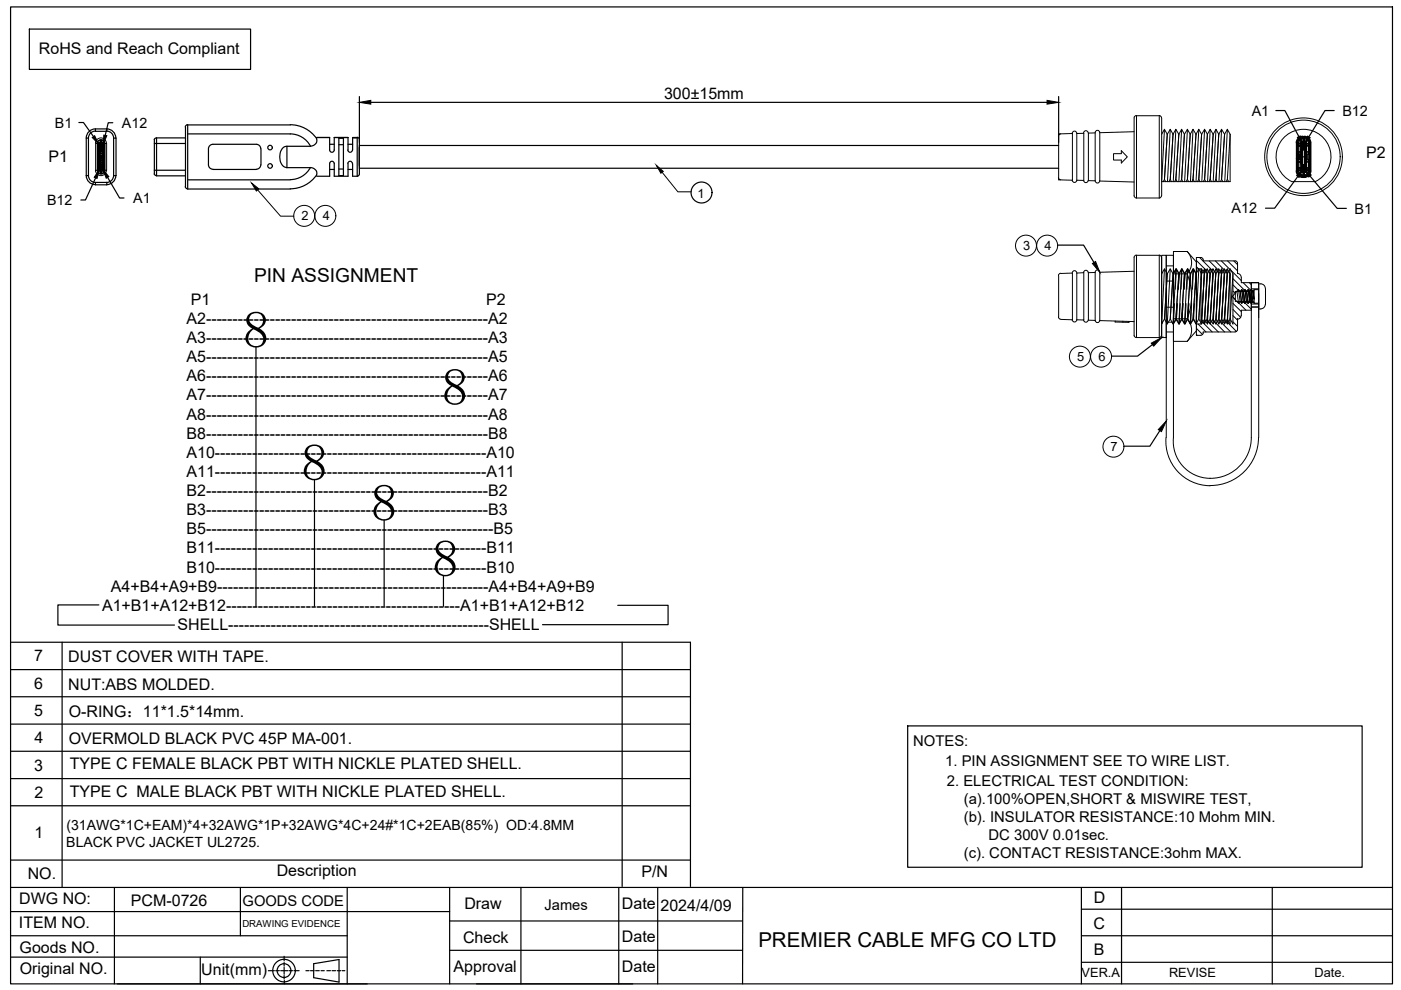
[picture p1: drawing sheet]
<svg xmlns="http://www.w3.org/2000/svg" width="297mm" height="210mm" viewBox="0 0 297 210" stroke-linecap="round" stroke-linejoin="round" font-family="sans-serif">
<!-- layer: 0 -->
<g fill="none" stroke="#000" stroke-width=".25">
<path d="M2.2 1.5h293v207.1h-293zM6.2 6.2h46.9v8.5h-46.9zM16.7 26h1l2.1 2.9M18.3 37.2a1.93 1.93 0 0 0 1.9 1.9M18.3 29.3v7.9h.5v-7.9M18.3 29.3h.5M18.8 37.2a1.46 1.46 0 0 0 1.4 1.5M20.2 27.3a1.93 1.93 0 0 0-1.9 2M20.2 27.8a1.46 1.46 0 0 0-1.4 1.5M20.2 27.3h2.4v.5h-2.4zM20.3 37.7l-2.2 4.7h-1M22.6 27.3a1.93 1.93 0 0 1 2 2"/>
<path d="M22.6 27.8a1.46 1.46 0 0 1 1.5 1.5M22.6 38.7v.5M22.6 38.7h-2.4v.5h2.4M22.8 37.6l2.6 4.4h.9M23.9 26h-1l-.6 2.7M24.1 37.2a1.46 1.46 0 0 1-1.5 1.5M24.1 29.3h.5v7.9h-.5zM24.6 37.2a1.93 1.93 0 0 1-2 1.9M32.7 36.9l.5 .3M32.7 36.1h6.6M32.7 30.4h6.6M33.2 29.2l-.5 .4v7.3"/>
<path d="M33.2 29.2h6.1M33.2 37.3h6.1M33.2 29.2v8.1M39.3 39.5l.1 .3 .4 .2M39.3 27v12.6M39.8 26.4l-.4 .3-.1 .2M39.8 28.4h21.7a4.8 4.8 0 0 1 4.3 2.6M60.8 35.5h5a1.24 1.24 0 0 1 1.3 1.7M60.8 31a1.85 1.85 0 0 0-1.5 2.3 2.08 2.08 0 0 0 1.5 2.2M60.8 31v4.5M61.5 26.4a6.8 6.8 0 0 1 5.6 3M61.6 26.5h-21.8v13.6h21.8"/>
<path d="M65.8 35.5a4.8 4.8 0 0 1-4.3 2.6h-21.7M67.1 37.1a6.8 6.8 0 0 1-5.6 2.9M67.1 29.2h2.8v2.6a.49 .49 0 0 0 .5 .5 .49 .49 0 0 0 .5-.5v-2.6h2.9v2.6M67.1 29.4a1.28 1.28 0 0 1-1.3 1.6h-5M69.9 34.7a.49 .49 0 0 1 .5-.5 .49 .49 0 0 1 .5 .5M69.9 34.7v2.7h-2.8M70.9 34.7v2.7h2.9v-2.7M71.8 29.3h1v7.9h-1zM73.7 34.7a.49 .49 0 0 1 .5-.5 .49 .49 0 0 1 .5 .5M74.8 29.2l-.1 2.6a.49 .49 0 0 1-.5 .5 .49 .49 0 0 1-.5-.5M74.8 29.2h.9M75.7 29.1l.4 .3 .1 .2"/>
<path d="M75.7 29.2v8.2h-.9v-2.7M76.2 20.5v16.4l-.1 .2-.4 .3M76.2 35.7h148.3M76.2 30.8h148.3M78.6 21.7h143.4M224.5 20.5v9.7M270.5 23.4h1.9l3 5.5M274.8 36.2a1.44 1.44 0 0 0 1.8 1.4M274.9 30.3v6M275 36.3l.1-.1a1.08 1.08 0 0 0 1.1 1.1M275 36.2a1.25 1.25 0 0 0 1.2 1.3M275.2 35.6h.5"/>
<path d="M275.2 33.8h.3M275.2 34.4h.2M275.2 35.5l.3 .1M275.2 37.4l-4.9 6.7h-2M275.2 36.1h.1M275.2 33.9h.2M275.2 30.9v5.5M275.2 34.3h.2M275.2 32.7h.2M275.2 36.1h.6M275.2 36.1v-.5v.5M275.2 30.9h.6"/>
<path d="M275.2 30.9v-.4v.4M275.2 30.5h.5M275.3 32.7v1.1M275.3 34.3v.1M275.4 32.7l.1 .1M275.4 30.4l-.2 .1v-.2v3.4h-.2h.2M275.4 32.2h-.2h.2M275.4 30.4h.5v5.9h-.1M275.4 30.4v-.1h-.4v6M275.4 30.9v1.3M275.4 34.4v1.2M275.4 36.1v.1"/>
<path d="M275.4 32.2h.1M275.4 36.2l.2 .6 .7 .3M275.4 30.5v.4M275.4 35.6v.5M275.5 32.7l-.3 .1M275.5 29.5l-.1 .2M275.5 34.3l-.1 .1M275.5 32.8v.9l-.1 .1M275.5 30.9l-.3 .1M275.5 36.1h.1M275.7 35.6v.5h-.5M275.7 32.2l.1 2.1h-.4v-.4"/>
<path d="M275.7 32.2h-.3v.5M275.7 30.5h.2M275.7 36.1h.1M275.7 30.5v.4M275.8 36.3l.1 .1M275.8 33.9v.6h.1v-.6l-.1 .8 .1 .1M275.8 32l.1 1M275.8 30.5l.1 .1M275.8 36.3l.2 .2M275.8 35.6h-.1M275.8 33.9h.1M275.8 32.2h-.1"/>
<path d="M275.8 32h.1M275.9 30.1v.3M275.9 36.3l.1 .1M275.9 33.6l-.1 .3M275.9 31.7l-.1 .1h.1M275.9 36.3l.2 .1M275.9 32.8h-.1v.9h.1M275.9 34.7h-.1v1.6M275.9 30.1h.2v6.3M276 30l-.2 .2v1.8M276 30.1l-.1 1.6M276 30l.3 .1"/>
<path d="M276 36.4h.1M276 30h.3M276.1 34.8v.3M276.1 32.4v.3M276.1 33.3v.3M276.1 31.9v.3v-.3M276.1 34.3v.3v-.3M276.1 32.9v.3M276.1 35.3v.3M276.1 31.4v.3M276.1 35.8v.3v-.3M276.1 30.5v.2v-.2"/>
<path d="M276.1 30.1v6.1h.6l-.1-.2M276.1 30.1h.2h-.2M276.1 33.9v.2M276.1 30.9v.3M276.1 28.9h.5M276.2 36l-.1 .4h.2h-.3M276.2 30.6v5.4M276.2 36h.1M276.2 30.6h.1M276.2 31.8h.4M276.2 33.3h.4M276.2 29.2a1.08 1.08 0 0 0-1.1 1.1l.4-.8 .8-.3"/>
<path d="M276.2 29a1.25 1.25 0 0 0-1.2 1.3M276.2 28.9a1.38 1.38 0 0 0-1.4 1.4M276.2 29h.4v.2h-.4zM276.2 37.3h.4v.2h-.4M276.2 37.3v.2M276.2 29.4a.87 .87 0 0 0-.8 .9M276.3 29.4v-.2v.2M276.3 36.5h.2h-.2M276.3 30h.2h-.2M276.3 30l.1 1.1M276.3 29.3v.7M276.3 30.4l-.2-.1 .1 .3"/>
<path d="M276.3 36.4h-.3l.3 .1M276.3 36.5v.8v-.2M276.3 36.1h.2M276.3 35.5h.2M276.3 31h.2M276.3 30.4h.2M276.3 36.8h.2M276.3 35.6h.2M276.3 30.3h.2M276.3 30.9h.2M276.3 29.7h.2M276.4 34.9v.6v-.6"/>
<path d="M276.4 31.1v.5v-.5M276.4 34.9v.6M276.4 31.6h.1M276.4 35.5h-.1v1.8a1.08 1.08 0 0 1-1.1-1.1h.2M276.4 35.5h.1M276.5 36.5v.8h-.2h.2M276.5 31v.6v-.6M276.5 30.4v.6l-.1 .1M276.5 29.7v.6M276.5 29.3h-.2h.2M276.5 36.4h.2h-.2M276.5 30h.3l-.3 .1"/>
<path d="M276.5 36.4h.3l-.3 .1M276.5 29.2h.1M276.5 29.3v.4M276.5 30.3v.1M276.5 35.5v1M276.5 36h.1M276.5 30.6h.1M276.5 36.4h.1M276.5 36.5h.1M276.5 29.4l.6 .2 .3 .7M276.5 29.4l.1-.2-.1 .8M276.5 36.5v.8l.1-.2"/>
<path d="M276.5 29.2a1.08 1.08 0 0 1 1.1 1.1M276.5 29a1.25 1.25 0 0 1 1.3 1.3M276.5 28.9a1.38 1.38 0 0 1 1.4 1.4M276.6 36.4l.1 .1zM276.6 30.6v5.4M276.7 30.1h-.2h.2l-.1 .5M276.7 30.1l.2 .2M276.7 31.4v.3M276.7 33.9v.2M276.7 32.9v.3M276.7 34.6v-.3v.3M276.7 32.2v-.3v.3"/>
<path d="M276.7 33.4v.2M276.7 32.4v.3M276.7 30.9v.3M276.7 34.8v.3M276.7 30.8v-.3v.3M276.7 35.3v.3M276.7 36.1v-.3v.3M276.7 30.1v6.3M276.7 30.3l-.2 .1M276.7 30.1h.2M276.8 30l.1 .2M276.8 30.1l.1 .1"/>
<path d="M276.8 36.4h.1M276.9 31.7v1.3M276.9 32v.6M276.9 32.8v1.7M276.9 33.6v.1M276.9 34.7l.1 1.4-.1-.2M276.9 36.1h.2M276.9 34.5h.1M276.9 36.4h.1M276.9 36.3l-.1 .2M276.9 34.5v.3M276.9 30.1v1.7"/>
<path d="M277 30.2v6.1M277 36.3l-.3 .1M277 36.3h.1M277 30.5h.1M277 32.2h.1M277 35.6h.1M277 30.4h.6M277 36.1h.6M277.1 30.9h.5M277.1 32.2h.5M277.1 34.3h.5M277.1 35.6h.5"/>
<path d="M277.1 35.6v.5h.5v-.5v.5M277.1 30.9h-.1M277.1 32.2v2.1M277.1 34.3l-.1 .1M277.3 32.8v.9l.1 .1M277.3 30.9l.3 .1M277.4 32.8h.2M277.4 34.3v.1M277.4 36.2a.87 .87 0 0 1-.9 .9M277.4 36.2h.2l-.3 .8-.8 .3M277.4 34.4h.2M277.4 32.7v-2.4h.4v6h-.2"/>
<path d="M277.4 33.9h.2M277.4 32.7h.2M277.4 33.9v.4M277.4 34.4v1.8M277.4 32.7l-.1 .1M277.5 32.7v.1M277.5 34.3v.1M277.5 32.7v1.1M277.6 36.2a1.08 1.08 0 0 1-1.1 1.1M277.6 30.5v.4v-.4h-.5v.4M277.6 32.2h-.2M277.6 33.8l-.2 .1"/>
<path d="M277.6 35.5l-.3 .1M277.6 30.2v6.1M277.7 37.3l5.8 6.9h2M277.8 36.2a1.25 1.25 0 0 1-1.3 1.3M277.9 30.3v5.9a1.38 1.38 0 0 1-1.4 1.4M282.9 23.4h-2l-3.4 5.6M224.3 52h5.4l2.2 3.7M54.3 73.6v55M244.3 73.1l-3.1 2.4h-5.4M245.9 91.3l-2.1 3.3h-5.4M66.7 101.8v26.8M81.4 110.3v18.2"/>
<path d="M2.2 136.2h144.2v51.7M13.2 136.2v52M21 128.3h-8.7v4.2h24.7M94 122v6.6M131 128.3h10.6v4.1h-26.6M131.9 136.2v51.7M2.2 159.3h144.2M2.2 153.5h144.2M2.2 147.7h144.2M2.2 142h144.2M192.4 153.9h96.4v30h-96.4zM2.2 165.1h144.2"/>
<path d="M2.2 170.8h144.2M2.2 188.2h293M2.2 198.4h71.4M2.2 193.3h93.1M2.2 182.4h144.2M24.3 188.2v20.4M51 188.2v10.2M73.6 188.2v20.4M95.3 195.3h62.1M95.3 188.2v20.4M110.4 188.2v20.4M131.2 188.2v20.4"/>
<path d="M139.4 188.2v20.4M157.5 188.2l-.1 20.4M229.3 198.4h65.9M229.3 188.2v20.4M229.3 192.8h65.9M237.8 188.2v20.4M269.7 188.2v20.4M2.2 202.9h71.4M24.9 208.6h53M42.5 202.9v5.7M56.9 205.8h1.3M58.5 205.8h.7"/>
<path d="M59.5 205.8h1.5M60.2 202.8v.9M60.2 204.1v.7M60.2 205.1v1.5M60.2 206.8v.8M60.3 207.9v.7M61.3 205.8h.7M62.3 205.8h1.1M64.9 205.8h.6M65.8 205.8h.8M66.5 204.3l5.4-.9v4.8l-5.4-.9zM66.9 205.8h.8"/>
<path d="M68.1 205.8h.6M69.3 205.8h.8M70.4 205.8h.8M71.5 205.8h.8M72.6 205.8h.5M95.3 201.5h62.1M101 208.6h33.2M229.3 204h65.9"/>
<circle cx="148.7" cy="40.8" r="2.22"/>
<circle cx="60.2" cy="205.8" r="2.39"/>
<circle cx="60.2" cy="205.8" r="1.46"/>
</g>
<!-- layer: 00000 -->
<path d="M139.1 35l1.5 1.4-.5 .3zM53.3 38.8l1.6 1.2-.5 .5z" fill="#000" stroke="#000" stroke-width=".21"/>
<path d="M140.4 36.5l3.3 4.2h2.9M54.6 40.2l4.9 5.6h2.8" fill="none" stroke="#000" stroke-width=".21"/>
<!-- layer: 0 -->
<g fill="#000" stroke="#000" stroke-width=".21">
<path d="M21.1 35.9l-.5 1.9-.6-.2zM19.6 29.2l.5-.4 .8 1.8zM21.8 35.9l1.3 1.6-.6 .3zM22 28.6l.6 .2-.7 1.8zM76.2 21.7l2.4-.4v.8zM222 21.3l2.5 .4-2.5 .4zM274.9 37.2l1.4-1.4-.9 1.8zM275.1 29.1l.6-.3 .6 1.9zM276.5 35.8l1.5 1.3-.5 .4zM277.2 28.9l.6 .3-1.3 1.5zM231.6 55.9l.7-.5 .9 2.3zM244.1 72.8l2.2-1.2-1.7 1.8z"/>
<path d="M247.3 89.3l-1 2.2-.7-.4z"/>
</g>
<g fill="none" stroke="#000" stroke-width=".21">
<path d="M20.2 36.1a1.16 1.16 0 0 0 1.2 1.1 1.16 1.16 0 0 0 1.2-1.1M20.2 30.4a1.16 1.16 0 0 1 1.2-1.2 1.16 1.16 0 0 1 1.2 1.2M20.6 30.4v5.7M20.7 30.4a.74 .74 0 0 1 .7-.7 .74 .74 0 0 1 .7 .7v5.7a.74 .74 0 0 1-.7 .7 .74 .74 0 0 1-.7-.7M20.7 34.4h.1M20.7 33.9v.5M20.7 32.7h.1M20.7 32.1v.6M20.7 34.5v1.7M20.7 30.3v.3M20.7 35h.2v.8h-.2zM20.7 33h.2v.5h-.2z"/>
<path d="M20.7 30.8h.2v.8h-.2zM20.7 34.5h.1M20.7 33.8h.1M20.7 32.8h.1M20.7 32h.1M20.7 36h.1M20.7 30.6h.1M20.7 36.3h1.4M20.7 30.4v5.7M20.7 30.3h1.4M20.8 29.8a.85 .85 0 0 1 .9-.1 .85 .85 0 0 1 .6 .7v5.7a.87 .87 0 0 1-.9 .8 .87 .87 0 0 1-.9-.8h-.2v-5.7h.3zM20.9 34.8v.2"/>
<path d="M20.9 33.9v.2M20.9 32.9v.1M20.9 34.4v.2M20.9 32.4v.3M20.9 33.5v.1M20.9 35.8v.3M20.9 30.5v.2M20.9 31.9v.3M20.9 31.6v.1M20.9 30.8v.8M20.9 33v.5M20.9 35v.8"/>
<path d="M21 35l.2-.1v.1M21 34.9h.1M21 34.1h.2M21 33.9h.1M21 33l.2-.1v.2M21 32.9h.1M21 34.4h.2v.2zM21 34.6h.2M21 34.4h.1M21 32.5h.2v.1zM21 32.6h.2M21 32.5h.1"/>
<path d="M21 33.5l.2 .1M21 33.5v.1M21 33.6h.2M21 36h.3h-.1M21 35.8h.1M21 30.6l.2-.1v.2zM21 30.7h.2M21 30.5h.1M21 32.2h.2M21 31.9h.1M21 31.6l.2 .1M21 31.6v.1"/>
<path d="M21 31.7h.2M21 35h.2M21 35l.3 .1-.1-.1M21 33.9h.2v.2h-.2zM21 31h.2v.2M21 31.1l.2 .1M21 31.2h.2zM21 31.2h.2M21 33.1h.2M21 33.1h.2zM21 35.4l.2-.1v.2M21 35.5h.2"/>
<path d="M21 35.5h.2zM21 33.4h.2v.2M21 35.8h.2v.2h-.2zM21 31.9h.2v.3h-.2zM21 31h.1M21 31.2h.1M21 33.1h.1M21 34.6h.1M21 32.6h.1M21 35.3h.1M21 35.5h.1M21 33.6h.1"/>
<path d="M21 30.7h.1M21 32.2h.1M21 31.7h.1M21 30.3v.2M21 31.7v.2M21 32.2v.3M21 32.7v.2M21 33.6v.3M21 34.1v.3M21 34.6v.2M21 36v.3M21 35h.1"/>
<path d="M21 33.4h.1M21 34.9v.1M21 33.9v.2M21 32.9v.1M21 34.4v.2M21 32.5v.1M21 35.8v.2M21 30.5v.2M21 31.9v.3M21.1 34.9l-.2-.1 .4 .1h-.1M21.1 33.9h-.2h.4h-.1M21.1 31h-.1h.3h-.1"/>
<path d="M21.1 32.9h-.2h.4h-.1M21.1 34.4h-.2h.4h-.1M21.1 32.5l-.2-.1h.4l-.1 .1M21.1 35.3h-.1h.3h-.1M21.1 33.4h-.1h.3h-.1M21.1 35.8h-.2h.4h-.1M21.1 30.5h-.2h.4h-.1M21.1 31.9h-.2h.4h-.1M21.1 31.5h-.1h.2v.2M21.1 31.5l-.1-.1 .3 .1h-.1M21.1 34.9h.1M21.1 33.9h.1"/>
<path d="M21.1 34.1h.1M21.1 31h.1M21.1 31.2h.1M21.1 32.9h.1M21.1 33.1h.1M21.1 34.4h.1M21.1 34.6h.1M21.1 32.6h.1M21.1 35.3h.1M21.1 35.5h.1M21.1 33.4h.1M21.1 33.6h.1"/>
<path d="M21.1 35.8h.1M21.1 36h.1M21.1 30.5h.1M21.1 30.7h.1M21.1 31.9h.1M21.1 32.2h.1M21.1 31.5h.1M21.1 31.7h.1M21.1 33.4h-.1M21.1 32.4v.1M21.1 35v.1M21.2 34.1h.1z"/>
<path d="M21.2 31.2h.1zM21.2 33.1h.1zM21.2 34.6h.1zM21.2 32.6h.1zM21.2 35.5h.1zM21.2 33.6h.1zM21.2 30.7h.1zM21.2 32.2h.1zM21.2 31.7h.1zM21.3 36.8v-.2h.3v.2M21.3 29.8v.2h.3v-.2M21.3 36.6h.3"/>
<path d="M21.3 30h.3v.3h-.3zM21.3 36.6v-.3h.3v.3M21.3 36.8h.3M21.3 29.8h.3M21.3 30.3h.1M21.3 36.3h.1M21.3 35.8v-.1h.3v.6M21.3 30.3v.2M21.3 36.1v.2M21.3 30.5v.2M21.3 31v.2M21.3 31.5v.2"/>
<path d="M21.3 31.9v.3M21.3 32.4v.2M21.3 32.9v.2M21.3 33.4v.2M21.3 33.9v.2M21.3 34.4v.2M21.3 34.9v.2M21.3 35.3v.2M21.3 35.8v.2M21.5 31v.2M21.5 31.5v.2M21.5 31.9v.3"/>
<path d="M21.5 32.4v.2M21.5 32.9v.2M21.5 33.4v.2M21.5 33.9v.2M21.5 34.4v.2M21.5 34.9v.2M21.5 35.3v.2M21.6 30.3h.1M21.6 36.3h.1M21.6 30.3v.5h-.3v-.1M21.7 35.8h.2v.2h-.2zM21.7 35.8h-.2h.4"/>
<path d="M21.7 36h-.2l.5 .1-.2-.1M21.7 35.3v.2h.2h-.1M21.7 35.3l.2 .1M21.7 35.3h-.2h.4M21.7 35.5h-.2h.4h-.1M21.7 34.4h.2v.2h-.2zM21.7 34.4h-.2h.4M21.7 34.6h-.2h.5h-.2M21.7 32.9v.2h.2M21.7 32.9l.2 .1M21.7 32.9h-.2h.4M21.7 33.1h-.2h.4h-.1"/>
<path d="M21.7 31.5v.2l.2-.1M21.7 31.5h.2M21.7 31.5h-.2h.4M21.7 31.7h-.2h.5h-.2M21.7 31v.2h.1M21.7 31h.2M21.7 31h-.2h.3M21.7 31.2h-.2h.4h-.1M21.7 31.9l.2 .2-.2 .1zM21.7 31.9h-.2h.4M21.7 32.2h-.2h.5h-.2M21.7 30.5v.2h.1"/>
<path d="M21.7 30.5l.2 .1-.1-.1M21.7 30.5h-.2h.4M21.7 30.7h-.2h.5h-.2M21.7 34.9v.1h.1M21.7 34.9l.2 .1M21.7 34.9h-.2h.4M21.7 35l-.2 .1h.4l-.1-.1M21.7 33.9h.2v.2h-.2zM21.7 33.9h-.2h.4M21.7 34.1h-.2h.5h-.2M21.7 32.5h.2v.1h-.2zM21.7 32.5l-.2-.1 .4 .1"/>
<path d="M21.7 32.6h-.2l.5 .1-.2-.1M21.7 33.4v.2l.2-.1M21.7 33.4h.2M21.7 33.4h-.2h.4M21.7 33.6h-.2h.5h-.2M21.8 36h.1M21.8 35.8h.1M21.8 35.5h.1M21.8 35.3h.1M21.8 34.6h.1M21.8 34.4h.1M21.8 33.1h.1"/>
<path d="M21.8 32.9h.1M21.8 31.7h.1M21.8 31.5h.1M21.8 31.2h.1M21.8 31h.1M21.8 32.2h.1M21.8 31.9h.1M21.8 30.7h.1M21.8 30.5h.1M21.8 34.9h.1M21.8 34.1h.1M21.8 33.9h.1"/>
<path d="M21.8 32.6h.1M21.8 33.6h.1M21.8 33.4h.1M21.8 35h.1M21.8 32.4v.1M21.8 35v.1M21.8 35.8v.3M21.8 32.9l.1 .1M21.9 31.1h.1M21.8 31.9l.1 .1M21.8 34.9l.1 .1M21.8 33.9l.1 .1"/>
<path d="M21.8 32.5h.1M21.8 31.4l.1 .1M21.9 34.5l-.1 .1M21.9 34.4v.1M21.9 31.6l-.1 .1M21.9 32.1l-.1 .1M21.9 32v.1M21.9 30.6h.1M21.9 34l-.1 .1M21.9 34h.1M21.9 32.5l-.1 .1M21.9 32.5h.1"/>
<path d="M21.9 33.5l-.1 .1M21.9 30.3v.2M21.9 31.7v.2M21.9 32.2v.2M21.9 32.7v.2M21.9 33v.5M21.9 33.6v.3M21.9 34.1v.3M21.9 34.6v.2M21.9 35v.8M21.9 36.1v.2M21.9 35h.1"/>
<path d="M21.9 33h.1M21.9 35h.2v.8h-.2zM21.9 33h.2v.5h-.2zM21.9 30.8h.2v.8h-.2zM21.9 36h.1M21.9 34.6h.1M21.9 31.7h.1M21.9 32.2h.1M21.9 30.7h.1M21.9 34.1h.1M21.9 32.6h.1M21.9 33.6h.1"/>
<path d="M21.9 30.8v.8M21.9 34.1h-.1M22 35.8v.3M22 34.4v.2M22 32.9v.1M22 31.6v.1M22 31.9v.3M22 30.5v.2M22 34.8v.2M22 33.9v.2M22 32.4v.3M22 33.5v.1"/>
<path d="M22.3 36.1h.3M22.3 30.4h.3v5.7"/>
<circle cx="64.5" cy="45.8" r="2.22"/>
<circle cx="69" cy="45.8" r="2.22"/>
<circle cx="217.5" cy="52.1" r="2.22"/>
<circle cx="222" cy="52.1" r="2.22"/>
<circle cx="229" cy="75.6" r="2.22"/>
<circle cx="233.4" cy="75.6" r="2.22"/>
<circle cx="236.1" cy="94.7" r="2.22"/>
</g>
<!-- layer: core -->
<g fill="none" stroke="#000" stroke-width=".21">
<path d="M224.4 37.6l.2 .5h.3M224.5 28.4l2.9-.1v9.9l-2.9-.1zM224.9 28.4l-.3 .1-.2 .4M227.3 28.3a.49 .49 0 0 1 .5-.5 .49 .49 0 0 1 .5 .5M227.3 38.2a.49 .49 0 0 0 .5 .5 .49 .49 0 0 0 .5-.5M228.3 28.3v9.9M229.7 28.2a.49 .49 0 0 1 .5-.5 .49 .49 0 0 1 .5 .5M229.7 38.2a.49 .49 0 0 0 .5 .5 .49 .49 0 0 0 .5-.5M229.8 28.3h-1.5M229.8 28.2v10.1l-1.5-.1M230.8 38.3h1.4M232.2 28.1a.49 .49 0 0 1 .5-.5 .49 .49 0 0 1 .5 .5"/>
<path d="M232.2 28.2h-1.4v10.1M232.2 28.1v10.2M233.2 38.4l7.3 .2M236.1 32.6h1.6v-.7l1.3 1.4-1.3 1.3v-.7h-1.6zM240.5 25v16.5v.2l.4 .3M240.5 27.9l-7.3 .2v10.2a.49 .49 0 0 1-.5 .5 .49 .49 0 0 1-.5-.5M240.9 24.5l-.2 .1-.2 .4M245.8 24.5l.2 .1 .3 .4M246.3 28.5l.6-1.1 .6 1.1M246.3 25v16.5M246.9 27.4l-.6 11.1h14.5v-10M247.5 28.5l.6-1.1 .6 1.1"/>
<path d="M247.5 28.5l-.6 9.5-.3 .5M247.5 28.5l-.6 9.5 .2 .5M248.1 38l.3 .5M248.1 38l-.3 .5M248.1 27.4l-.6 11.1M248.7 28.5l.6-1.1 .6 1.1M248.7 28.5l-.6 9.5M249.3 38l.3 .5M249.3 38l-.3 .5M249.3 27.4l-.5 11.1M249.9 28.5l.6-1.1 .6 1.1M249.9 28.5l-.6 9.5"/>
<path d="M250.5 38l.3 .5M250.5 38l-.2 .5M250.5 27.4l-.6 11.1M251.1 28.5l.7-1.1 .5 1.1M251.1 28.5l-.6 9.5M251.8 38l.2 .5M251.8 38l-.3 .5M251.8 27.4l-.6 11.1M252.3 28.5l.6-1.1 .7 1.1M252.3 28.5l-.5 9.5M252.9 38l.3 .5M252.9 38l-.2 .5"/>
<path d="M252.9 27.4l-.5 11.1M253.6 28.5l.6-1.1 .6 1.1M253.6 28.5l-.7 9.5M254.2 38l.2 .5M254.2 38l-.3 .5M254.2 27.4l-.6 11.1M254.8 28.5l.6-1.1 .6 1.1M254.8 28.5l-.6 9.5M255.4 38l.3 .5M255.4 38l-.3 .5M255.4 27.4l-.6 11.1M256 28.5l.6-1.1 .6 1.1"/>
<path d="M256 28.5l-.6 9.5M256.6 38l.3 .5M256.6 38l-.3 .5M256.6 27.4l-.6 11.1M257.2 28.5l.6-1.1 .6 1.1M257.2 28.5l-.6 9.5M257.8 38l.3 .5M257.8 38l-.3 .5M257.8 27.4l-.6 11.1M258.4 28.5l.6-1.1 .6 1.1M258.4 28.5l-.6 9.5M259 38l.3 .5"/>
<path d="M259 38l-.3 .5M259 27.4l-.6 11.1M259.6 28.5l.6-1.1 .6 1.1M259.6 28.5l-.6 9.5M260.2 38l-.2 .5M260.2 27.4l-.5 11.1M260.2 38l.3 .5M260.8 28.5l-.6 9.5M273.8 38.5a5.8 5.8 0 0 1-2-8.9 5.8 5.8 0 0 1 9.1 0 5.8 5.8 0 0 1-2 8.9M273.9 38.5h5M224.5 58.4v8.8M224.9 57.9l-.3 .1-.2 .4"/>
<path d="M224.9 58l2.5-.1v9.9l-2.5-.1M227.3 57.9a.49 .49 0 0 1 .5-.5 .49 .49 0 0 1 .5 .5M228.3 57.9v9.9M228.3 57.9l1.5-.1v10h-1.5M229.7 57.8a.49 .49 0 0 1 .5-.5 .49 .49 0 0 1 .5 .5M232.2 57.8h-1.4v10M233.2 57.7a.49 .49 0 0 0-.5-.5 .49 .49 0 0 0-.5 .5v10.2h-1.4M233.2 57.7v10.2l7.3 .3M240.5 57.5l-7.3 .2M240.9 54.1l-.4 .2v.3v16.5v.2l.4 .3M241 42v-17.5h4.8v17.5M241 42h4.8"/>
<path d="M245.8 54.1l.4 .2 .1 .3M246.3 41.5l-.3 .4-.2 .1M246.3 58.1l.6-1.1 .6 1.1M246.3 54.1h1v17.5h-1zM246.3 54.6v16.5M246.9 57l-.6 11.7 .6-1.1 .6-9.5M247.3 56.4h1.5M247.3 59.6h1.5M247.5 58.1l.6-1.1 .6 1.1M247.5 58.1l-.6 9.5 .6 1.1 .6-1.1 .6-9.5M248.1 57l-.6 11.7M248.7 58.1l.6-1.1 .6 1.1"/>
<path d="M248.7 58.1l-.6 9.5 .6 1.1 .6-1.1 .6-9.5M248.8 53.3h2.9l2 2.3v14.5l-2 2.3h-2.9zM248.8 58.1l.6-1.1 .6 1.1M248.8 58.1h.1M248.8 58.1h2.9M249.3 57l-.6 11.7M249.4 57l-.2 4.3M249.9 58.1l.6-1.1 .6 1.1M249.9 58.1l-.6 9.5 .6 1.1 .6-1.1 .6-9.5M250 58.1l.6-1.1 .6 1.1M250 58.1l-.2 3.2M250.5 57l-.6 11.7"/>
<path d="M250.6 57l-.2 4.3M251.1 58.1l.7-1.1 .5 1.1M251.1 58.1l-.6 9.5 .6 1.1 .7-1.1 .5-9.5M251.2 58.1l.6-1.1 .6 1.1M251.2 58.1l-.2 3.2M251.7 53.3a3.5 3.5 0 0 1 0 4.8 12.3 12.3 0 0 1 0 9.5 3.5 3.5 0 0 1 0 4.8M251.8 57l-.7 11.7M251.8 57l-.2 4.3M252.3 58.1l.6-1.1 .7 1.1M252.3 58.1l-.5 9.5 .5 1.1 .6-1.1 .7-9.5M252.4 58.1l.7-1.1 .6 1.1-.3 3.2M252.4 58.1l-.2 3.2"/>
<path d="M252.9 57l-.6 11.7M253.1 57l-.3 4.3M253.6 58.1l.6-1.1 .6 1.1M253.6 58.1l-.7 9.5 .7 1.1 .6-1.1 .6-9.5M253.7 57h.9v11.7h-.9l-.6-1.1M253.7 55.2l2.1 2.1M253.7 56.5l.4 .5M254.2 57l-.6 11.7M254.3 54.6l2.7 2.7M254.6 57.2l.2-.2 .6 1.1M254.8 58.1l.6-1.1 .6 1.1M254.8 58.1l-.6 9.5 .6 1.1 .6-1.1 .6-9.5"/>
<path d="M254.8 57l-.2 2.3M255.1 55.1v.2l7 .1 .3 .4v2.2M255.1 55.1l-.2-.4-1.2-.1v16.5h.9a.6 .6 0 0 0 .5-.7h6.8M255.4 58.1l.5-1.1 .7 1.1M255.4 58.1l-.6 9.5 .6 1.1 .5-1.1 .7-9.5M255.4 58.1l-.6 9.5-.2 .2M255.4 57l-.6 11.7M255.9 57l-.5 11.7M256 58.1l.6-1.1 .6 1.1M256 58.1l-.6 9.5 .6 1.1 .6-1.1 .6-9.5M256.4 55.3l1.9 1.9M256.6 58.1l.6-1.1 .6 1.1"/>
<path d="M256.6 58.1l-.7 9.5 .7 1.1 .6-1.1 .6-9.5M256.6 57l-.6 11.7M257.2 57l-.6 11.7M257.2 58.1l.6-1.1 .6 1.1M257.2 58.1l-.6 9.5 .6 1.1 .6-1.1 .6-9.5M257.7 55.3l1.8 1.9M257.8 58.1l.6-1.1 .6 1.1M257.8 58.1l-.6 9.5 .6 1.1 .6-1.1 .6-9.5M257.8 58v.1M257.8 57l-.6 11.7M258.4 58.1l.6-1.1 .6 1.1M258.4 58.1l-.6 9.5 .6 1.1 .6-1.1 .6-9.5"/>
<path d="M258.4 57l-.6 11.7M258.8 57.8l.2 .2M259 55.3l1.8 1.8M259 58.1l.6-1.1 .6 1.1M259 58.1l-.6 9.5 .6 1.1 .6-1.1 .6-9.5M259 57l-.6 11.7M259.6 57l-.6 11.7M259.6 58.1l.6-1.1 .6 1.1M259.6 58.1l-.6 9.5 .6 1.1 .6-1.1 .6-9.5M259.9 57.6l.4 .3M260 57.3h.1M260.2 58.1l.6-1.1 .6 1.1v10.6l-.6-1.1"/>
<path d="M260.2 58.1l-.6 9.5 .6 1.1 .6-1.1 .6-9.5M260.2 57l-.6 11.7M260.3 55.3l2.1 2.1M260.8 58.1v10.6l-.6-1.1M260.8 57l-.6 11.7M261 57.3l2.2 2.2M261.4 59.1l2.7 2.7M261.6 55.3l.8 .8M262.4 58a.78 .78 0 0 1 .7 .8l.1 1.1h2.1v32.9a8.4 8.4 0 0 1-6 8.2 8.4 8.4 0 0 1-9.5-3.5 7.9 7.9 0 0 1-1-4.7v-38.7h-1.5v38.7M262.4 58h.1M263.6 59.9l1.6 1.6M264.9 59.9l.4 .5"/>
<path d="M266.9 59.9h-1.6h1.6v7.5M224.4 67.2l.2 .4 .3 .1M227.3 67.8a.49 .49 0 0 0 .5 .5 .49 .49 0 0 0 .5-.5M229.7 67.8a.49 .49 0 0 0 .5 .5 .49 .49 0 0 0 .5-.5M232.2 67.9a.49 .49 0 0 0 .5 .5 .49 .49 0 0 0 .5-.5M236.4 68.1v.2l3 .1v-.3M238.1 68.1v.2M241 71.6v-17.5h4.8v17.5M241 71.6h4.8M246.3 71.1l-.3 .4-.2 .1M247.3 70.4h1.5M247.3 68.3h1.5"/>
<path d="M247.3 65.1h1.5M248.8 67.6h2.9M249 64.4l-.2 4.3 .6-1.1 .2-3.2-.2 3.2 .6 1.1 .6-1.1 .2-3.2-.2 3.2 .6 1.1 .6-1.1 .3-3.2-.3 3.2 .6 1.1 .7-1.1 .1-3.2M250.2 64.4l-.2 4.3M251.5 64.4l-.3 4.3M252.6 64.4l-.2 4.3M253.7 69.6l1.3 1.3M253.7 70.9l.1 .2M254 68.7l1.7 1.7M254.6 68l2.4 2.4M255.8 67.8l.7 .7M256.6 68.7l1.7 1.7"/>
<path d="M257 67.8l.6 .5M257.9 68.6l1.7 1.8M258.3 67.8l.4 .3M259.1 68.5l1.8 1.9M259.5 67.7l.3 .1M260 68.4h.1M260.4 68.4l1.8 1.9M260.8 67.6h.1M261.4 60.4l1.4 1.4M261.4 61.7l.5 .5M261.4 63l.5 .5M261.4 64.3l1.8 1.8"/>
<path d="M261.4 65.6l1.7 1.7M261.4 66.9l1 1M261.4 68.2l1 1M262.3 61.8l.3-.4 .3 .4 .4 2.5-.4-.3-.3 .3-1.3-1.4zM262.3 61.8l.3 2.5M262.3 63.9l1.9 1.9M262.4 67.7v2.2l-.1 .2-.4 .2M262.4 67.7h.1M262.6 61.4l.3 2.6M262.9 61.8l.4-.4 .3 .4 .3 2.5-.3-.3-.3 .3zM263.3 64.3l.3-.3 .3 .3M263.6 64l-.3-2.6 .3 .4 .3 2.5"/>
<path d="M263.6 61.8l.3-.4 .4 .4 .3 2.5-.3-.3-.4 .3zM263.7 63.9l1.6 1.7M263.9 64.3l.4-.3 .3 .3M264.3 64l-.4-2.6 .4 .4 .3 2.5M264.3 61.8l.3-.4 .4 .4 .3 2.5-.3-.3-.4 .3zM264.6 64.3l.4-.3 .3 .3M264.9 61.8h-3v2.1h3M264.9 61.8v2.1M264.9 63.9l.4 .4M265 64l-.4-2.6 .4 .4 .3 2.5M265.3 65.8h-2.1l-.1 1.1a.78 .78 0 0 1-.7 .8M265.3 61.4l.3 .4 .3 1.7"/>
<path d="M265.3 61.4l-.4 .4M265.3 61.4l.3 2.6M265.3 65.1h1.6M265.3 64.5h1.6M265.3 61.2h1.6M265.9 61.5l-.3 .3 .3 1.7-.3-1.7-.3-.4-.3 .4 .3 2.5 .3-.3 .3 .2-.3-.2-.3 .3M266.9 61.4h-1v2.9h1M266.9 65.5h.4M267.3 60.2a.95 .95 0 0 1 1 .9M267.3 60.2h-.4v32.6M268.3 64.5a.95 .95 0 0 1-1 1M268.3 61.2v3.3"/>
<path d="M247.2 92.8a9.4 9.4 0 0 0 9.5 10.2M266.8 92.8a10.2 10.2 0 0 1-10.2 10.1"/>
<circle cx="276.4" cy="33.2" r="8.2"/>
<circle cx="276.4" cy="33.2" r="7.8"/>
</g>
<!-- layer: 02___PRT_ALL_AXES -->
<g fill="none" stroke="#000" stroke-width=".25">
<path d="M67.1 29.2h2.8M69.9 35.9h1M69.9 30.6h1M70.9 29.2h2.9M71.8 35.8h1M71.8 30.7h1M73.8 35.9h1M73.8 30.6h1M74.8 29.2h.9"/>
<circle cx="57.3" cy="31.3" r=".49"/>
<circle cx="57.3" cy="35.2" r=".49"/>
</g>
<path d="M44.2 31.6v3.3a.95 .95 0 0 0 .9 1M44.2 31.5a.95 .95 0 0 1 .9-.9h9.3a.95 .95 0 0 1 .9 .9M45.2 35.9h9.2M55.3 34.9a.95 .95 0 0 1-1 1M55.3 31.6v3.4" fill="none" stroke="#000" stroke-width=".25"/>
<g font-size="11.1">
<text x="51.6" y="73.8">8</text>
<text x="93.7" y="85.9">8</text>
<text x="63.9" y="101.9">8</text>
<text x="78.7" y="110.5">8</text>
<text x="91.7" y="122.3">8</text>
</g>
<text font-size="4.3" x="160.8" y="200.7">PREMIER CABLE MFG CO LTD</text>
<text font-size="4.1" x="53.9" y="59.9">PIN ASSIGNMENT</text>
<g font-size="3.4">
<text x="8.3" y="11.5">RoHS and Reach Compliant</text>
<text x="140.8" y="21">300±15mm</text>
<text x="10.3" y="34.4">P1</text>
<text x="289.6" y="33.5">P2</text>
<text x="40.5" y="64.7">P1</text>
<text x="103" y="64.7">P2</text>
<text x="39.5" y="68.7">A2-----------------------------------------------------A2</text>
<text x="39.5" y="72.8">A3-----------------------------------------------------A3</text>
<text x="39.5" y="76.8">A5-----------------------------------------------------A5</text>
<text x="39.5" y="80.8">A6-----------------------------------------------------A6</text>
<text x="39.5" y="84.9">A7-----------------------------------------------------A7</text>
<text x="39.5" y="89">A8-----------------------------------------------------A8</text>
<text x="39.5" y="93">B8-----------------------------------------------------B8</text>
<text x="39.5" y="97.1">A10---------------------------------------------------A10</text>
<text x="39.5" y="101.1">A11---------------------------------------------------A11</text>
<text x="39.5" y="105.2">B2-----------------------------------------------------B2</text>
<text x="39.5" y="109.2">B3-----------------------------------------------------B3</text>
<text x="39.5" y="113.3">B5------------------------------------------------------B5</text>
<text x="39.5" y="117.3">B11---------------------------------------------------B11</text>
<text x="23.5" y="125.4">A4+B4+A9+B9---------------------------------------------------A4+B4+A9+B9</text>
<text x="39.5" y="121.4">B10---------------------------------------------------B10</text>
<text x="21.6" y="129.5">A1+B1+A12+B12--------------------------------------------A1+B1+A12+B12</text>
<text x="37.7" y="133.6">SHELL-------------------------------------------------SHELL</text>
<text x="7.2" y="140.2">7</text>
<text x="14.5" y="140.4">DUST COVER WITH TAPE.</text>
<text x="7.2" y="146">6</text>
<text x="14.5" y="146.2">NUT:ABS MOLDED.</text>
<text x="7.2" y="151.8">5</text>
<text x="14.6" y="152">O-RING：11*1.5*14mm.</text>
<text x="7.3" y="157.6">4</text>
<text x="14.6" y="157.8">OVERMOLD BLACK PVC 45P MA-001.</text>
<text x="7.2" y="163.4">3</text>
<text x="14.8" y="163.1">TYPE C FEMALE BLACK PBT WITH NICKLE PLATED SHELL.</text>
<text x="7.3" y="169.1">2</text>
<text x="14.8" y="168.9">TYPE C MALE BLACK PBT WITH NICKLE PLATED SHELL.</text>
<text x="7.3" y="177.6">1</text>
<text x="58.7" y="185.8">Description</text>
<text x="4.1" y="191.7">DWG NO:</text>
<text x="5.9" y="186.4">NO.</text>
<text x="136" y="186">P/N</text>
<text x="231.9" y="191.5">D</text>
<text x="4" y="196.8">ITEM NO.</text>
<text x="27.8" y="192.1">PCM-0726</text>
<text x="98.5" y="192.7">Draw</text>
<text x="131.9" y="192.7">Date</text>
<text x="140" y="193.1">2024/4/09</text>
<text x="231.9" y="196.9">C</text>
<text x="4.1" y="202">Goods NO.</text>
<text x="98.2" y="199.8">Check</text>
<text x="131.9" y="199.8">Date</text>
<text x="231.9" y="202.4">B</text>
<text x="4.2" y="206.6">Original NO.</text>
<text x="42.7" y="206.8">Unit(mm)</text>
<text x="96.2" y="206.1">Approval</text>
<text x="131.9" y="206.1">Date</text>
</g>
<g font-size="3.1">
<text x="265.4" y="24.5">A1</text>
<text x="284.6" y="24.5">B12</text>
<text x="261.1" y="45.2">A12</text>
<text x="287.2" y="45.3">B1</text>
<text x="193.6" y="158.3">NOTES:</text>
<text x="200.4" y="162.3">1. PIN ASSIGNMENT SEE TO WIRE LIST.</text>
<text x="200.7" y="166.7">2. ELECTRICAL TEST CONDITION:</text>
<text x="204.3" y="170.5">(a).100%OPEN,SHORT &amp; MISWIRE TEST,</text>
<text x="204.3" y="174.3">(b). INSULATOR RESISTANCE:10 Mohm MIN.</text>
<text x="209.6" y="178.1">DC 300V 0.01sec.</text>
<text x="204.3" y="181.8">(c). CONTACT RESISTANCE:3ohm MAX.</text>
<text x="51.4" y="192.1">GOODS CODE</text>
<text x="115.4" y="192.9">James</text>
</g>
<g font-size="3">
<text x="11.6" y="27">B1</text>
<text x="25.9" y="27.1">A12</text>
<text x="10" y="43.5">B12</text>
<text x="28.2" y="43">A1</text>
<text x="14.1" y="179.6">BLACK PVC JACKET UL2725.</text>
<text x="14.1" y="176.1">(31AWG*1C+EAM)*4+32AWG*1P+32AWG*4C+24#*1C+2EAB(85%) OD:4.8MM</text>
</g>
<g font-size="2.7">
<text x="147.9" y="41.9">1</text>
<text x="63.9" y="46.7">2</text>
<text x="68.5" y="46.7">4</text>
<text x="216.9" y="53">3</text>
<text x="221.5" y="52.9">4</text>
<text x="228.3" y="76.5">5</text>
<text x="232.9" y="76.5">6</text>
<text x="235.4" y="95.6">7</text>
<text x="229.3" y="207.2">VER.A</text>
<text x="247.9" y="207.2">REVISE</text>
<text x="278.7" y="207.2">Date.</text>
</g>
<text font-size="2" x="51.4" y="196.5">DRAWING EVIDENCE</text>
</svg>
